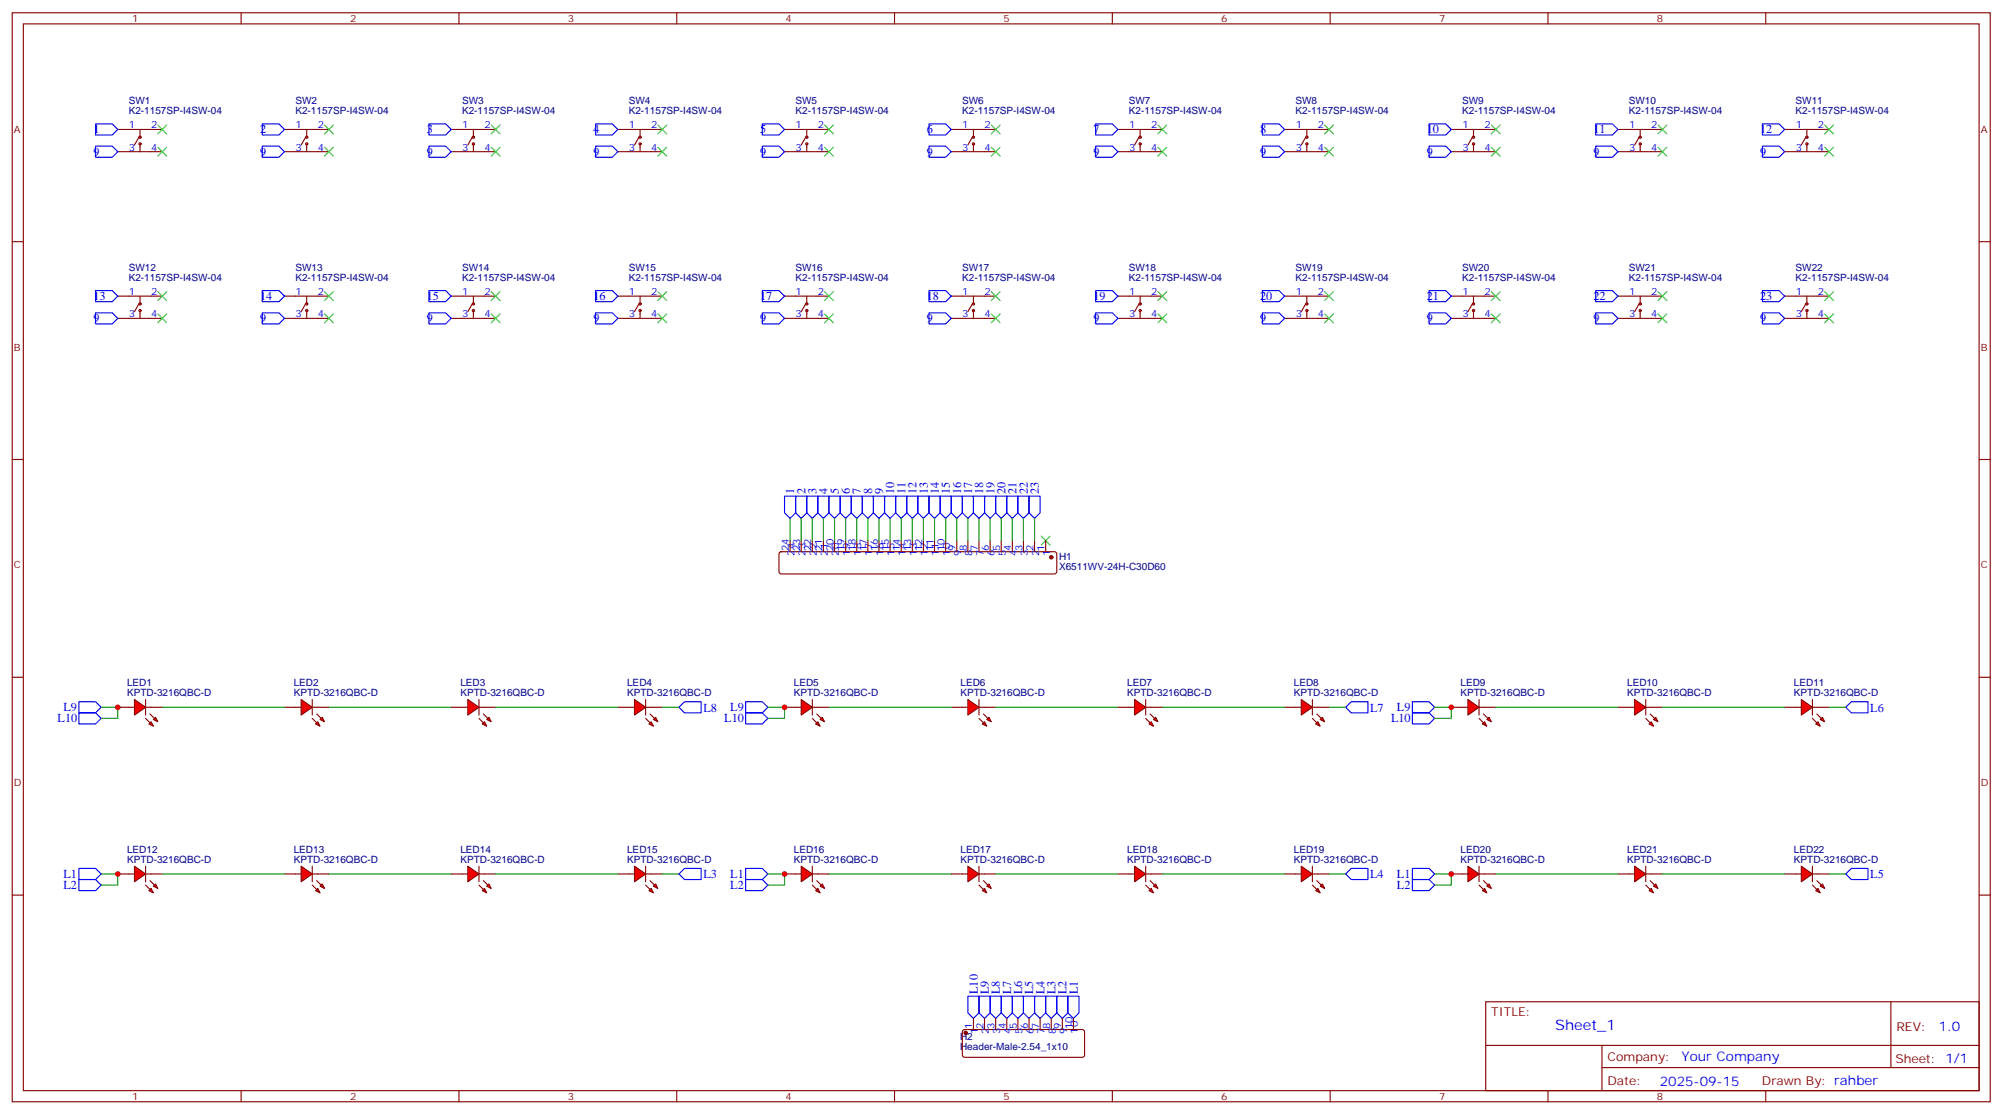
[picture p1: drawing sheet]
<svg xmlns="http://www.w3.org/2000/svg" width="636mm" height="354mm" viewBox="0 0 636 354" stroke-linecap="round" stroke-linejoin="round" font-family="sans-serif">
<g fill="none" stroke="#870000" stroke-width=".35">
<path d="M3.9 4.1h627.9v345.7h-627.9zM7.4 7.6h620.9v338.7h-620.9zM76.6 4.1v3.5M145.7 4.1v3.5M214.8 4.1v3.5M284 4.1v3.5M353.1 4.1v3.5M422.3 4.1v3.5M491.4 4.1v3.5M560.6 4.1v3.5M3.9 76.7h3.5M628.3 76.7h3.5"/>
<path d="M3.9 145.9h3.5M628.3 145.9h3.5M3.9 215h3.5M628.3 215h3.5M37.4 224.5h3.5M48 224.5h3.5M3.9 284.2h3.5M628.3 284.2h3.5M471.7 318h156.6v28.3h-156.6zM600.3 318.1v20.8M471.7 331.9h156.5M508.6 338.9h119.6"/>
<path d="M508.6 331.9v14.1M76.6 346.3v3.5M145.7 346.3v3.5M214.8 346.3v3.5M284 346.3v3.5M353.1 346.3v3.5M422.3 346.3v3.5M491.4 346.3v3.5M560.6 346.3v3.5"/>
</g>
<path d="M42.7 222.1l3.5 2.4-3.5 2.5z" fill="#f00" stroke="#870000" stroke-width=".35"/>
<path d="M40.9 224.5h1.8M46.2 222.1v4.9M46.2 224.5h1.8" fill="none" stroke="#870000" stroke-width=".35"/>
<g fill="#870000" stroke="#870000" stroke-width=".35">
<path d="M46.2 228.1l1.4 1.4z"/>
<path d="M47.6 226.7l1.4 1.4z"/>
</g>
<g fill="#f00" stroke="#870000" stroke-width=".35">
<path d="M47.3 229.8l.7-.7 .7 1.4z"/>
<path d="M49.4 227.7l.7 1.4-1.4-.7z"/>
</g>
<g fill="none" stroke="#870000" stroke-width=".35">
<path d="M37.4 48.2h14.1M37.4 41.1h14.1M44.1 43.6l-1.4 2.4M44.4 41.1v2.5M44.4 45.7v2.5M90.3 48.2h14.1M90.3 41.1h14.1M97 43.6l-1.4 2.4M97.4 41.1v2.5M97.4 45.7v2.5M143.2 48.2h14.1M143.2 41.1h14.1"/>
<path d="M149.9 43.6l-1.4 2.4M150.3 41.1v2.5M150.3 45.7v2.5M196.1 48.2h14.2M196.1 41.1h14.2M202.8 43.6l-1.4 2.4M203.2 41.1v2.5M203.2 45.7v2.5M249.1 48.2h14.1M249.1 41.1h14.1M255.8 43.6l-1.4 2.4M256.1 41.1v2.5"/>
<path d="M256.1 45.7v2.5M302 48.2h14.1M302 41.1h14.1M308.7 43.6l-1.4 2.4M309 41.1v2.5M309 45.7v2.5M354.9 48.2h14.1M354.9 41.1h14.1M361.6 43.6l-1.4 2.4M361.9 41.1v2.5M361.9 45.7v2.5M407.8 48.2h14.1"/>
<path d="M407.8 41.1h14.1M414.5 43.6l-1.4 2.4M414.9 41.1v2.5M414.9 45.7v2.5M460.7 48.2h14.1M460.7 41.1h14.1M467.4 43.6l-1.4 2.4M467.8 41.1v2.5M467.8 45.7v2.5M513.6 48.2h14.2M513.6 41.1h14.2M520.3 43.6l-1.4 2.4"/>
<path d="M520.7 41.1v2.5M520.7 45.7v2.5M566.6 48.2h14.1M566.6 41.1h14.1M573.3 43.6l-1.4 2.4M573.6 41.1v2.5M573.6 45.7v2.5M37.4 94h14.1M44.1 96.5l-1.4 2.5M44.4 94v2.5M44.4 98.6v2.5M90.3 94h14.1"/>
<path d="M97 96.5l-1.4 2.5M97.4 94v2.5M97.4 98.6v2.5M143.2 94h14.1M149.9 96.5l-1.4 2.5M150.3 94v2.5M150.3 98.6v2.5M196.1 94h14.2M202.8 96.5l-1.4 2.5M203.2 94v2.5M203.2 98.6v2.5M249.1 94h14.1"/>
<path d="M255.8 96.5l-1.4 2.5M256.1 94v2.5M256.1 98.6v2.5M302 94h14.1M308.7 96.5l-1.4 2.5M309 94v2.5M309 98.6v2.5M354.9 94h14.1M361.6 96.5l-1.4 2.5M361.9 94v2.5M361.9 98.6v2.5M407.8 94h14.1"/>
<path d="M414.5 96.5l-1.4 2.5M414.9 94v2.5M414.9 98.6v2.5M460.7 94h14.1M467.4 96.5l-1.4 2.5M467.8 94v2.5M467.8 98.6v2.5M513.6 94h14.2M520.3 96.5l-1.4 2.5M520.7 94v2.5M520.7 98.6v2.5M566.6 94h14.1"/>
<path d="M573.3 96.5l-1.4 2.5M573.6 94v2.5M573.6 98.6v2.5M37.4 101.1h14.1M90.3 101.1h14.1M143.2 101.1h14.1M196.1 101.1h14.2M249.1 101.1h14.1M302 101.1h14.1M354.9 101.1h14.1M407.8 101.1h14.1M460.7 101.1h14.1"/>
<path d="M513.6 101.1h14.2M566.6 101.1h14.1M90.3 224.5h3.5M100.9 224.5h3.5"/>
<circle cx="44.5" cy="45.7" r=".35"/>
<circle cx="44.5" cy="43.6" r=".35"/>
<circle cx="97.4" cy="43.6" r=".35"/>
<circle cx="97.4" cy="45.7" r=".35"/>
<circle cx="150.3" cy="43.6" r=".35"/>
<circle cx="150.3" cy="45.7" r=".35"/>
<circle cx="203.2" cy="43.6" r=".35"/>
<circle cx="203.2" cy="45.7" r=".35"/>
<circle cx="256.1" cy="45.7" r=".35"/>
<circle cx="256.1" cy="43.6" r=".35"/>
<circle cx="309" cy="43.6" r=".35"/>
<circle cx="309" cy="45.7" r=".35"/>
<circle cx="362" cy="43.6" r=".35"/>
<circle cx="362" cy="45.7" r=".35"/>
<circle cx="414.9" cy="45.7" r=".35"/>
<circle cx="414.9" cy="43.6" r=".35"/>
<circle cx="467.8" cy="43.6" r=".35"/>
<circle cx="467.8" cy="45.7" r=".35"/>
<circle cx="520.7" cy="45.7" r=".35"/>
<circle cx="520.7" cy="43.6" r=".35"/>
<circle cx="573.6" cy="43.6" r=".35"/>
<circle cx="573.6" cy="45.7" r=".35"/>
<circle cx="44.5" cy="96.5" r=".35"/>
<circle cx="44.5" cy="98.6" r=".35"/>
<circle cx="97.4" cy="98.6" r=".35"/>
<circle cx="97.4" cy="96.5" r=".35"/>
<circle cx="150.3" cy="96.5" r=".35"/>
<circle cx="150.3" cy="98.6" r=".35"/>
<circle cx="203.2" cy="98.6" r=".35"/>
<circle cx="203.2" cy="96.5" r=".35"/>
<circle cx="256.1" cy="98.6" r=".35"/>
<circle cx="256.1" cy="96.5" r=".35"/>
<circle cx="309" cy="98.6" r=".35"/>
<circle cx="309" cy="96.5" r=".35"/>
<circle cx="362" cy="96.5" r=".35"/>
<circle cx="362" cy="98.6" r=".35"/>
<circle cx="414.9" cy="96.5" r=".35"/>
<circle cx="414.9" cy="98.6" r=".35"/>
<circle cx="467.8" cy="96.5" r=".35"/>
<circle cx="467.8" cy="98.6" r=".35"/>
<circle cx="520.7" cy="98.6" r=".35"/>
<circle cx="520.7" cy="96.5" r=".35"/>
<circle cx="573.6" cy="96.5" r=".35"/>
<circle cx="573.6" cy="98.6" r=".35"/>
</g>
<g fill="none" stroke="#3c3" stroke-width=".35">
<path d="M50.1 39.7l2.8 2.8M52.9 39.7l-2.8 2.8M103 39.7l2.8 2.8M105.8 39.7l-2.8 2.8M155.9 39.7l2.8 2.8M158.7 39.7l-2.8 2.8M208.8 39.7l2.9 2.8M211.7 39.7l-2.9 2.8M261.8 39.7l2.8 2.8M264.6 39.7l-2.8 2.8M314.7 39.7l2.8 2.8M317.5 39.7l-2.8 2.8"/>
<path d="M367.6 39.7l2.8 2.8M370.4 39.7l-2.8 2.8M420.5 39.7l2.8 2.8M423.3 39.7l-2.8 2.8M473.4 39.7l2.8 2.8M476.2 39.7l-2.8 2.8M526.3 39.7l2.9 2.8M529.2 39.7l-2.9 2.8M579.3 39.7l2.8 2.8M582.1 39.7l-2.8 2.8M50.1 46.7l2.8 2.9M52.9 46.7l-2.8 2.9"/>
<path d="M103 46.7l2.8 2.9M105.8 46.7l-2.8 2.9M155.9 46.7l2.8 2.9M158.7 46.7l-2.8 2.9M208.8 46.7l2.9 2.9M211.7 46.7l-2.9 2.9M261.8 46.7l2.8 2.9M264.6 46.7l-2.8 2.9M314.7 46.7l2.8 2.9M317.5 46.7l-2.8 2.9M367.6 46.7l2.8 2.9M370.4 46.7l-2.8 2.9"/>
<path d="M420.5 46.7l2.8 2.9M423.3 46.7l-2.8 2.9M473.4 46.7l2.8 2.9M476.2 46.7l-2.8 2.9M526.3 46.7l2.9 2.9M529.2 46.7l-2.9 2.9M579.3 46.7l2.8 2.9M582.1 46.7l-2.8 2.9M50.1 92.6l2.8 2.8M50.1 99.7l2.8 2.8M52.9 92.6l-2.8 2.8M52.9 99.7l-2.8 2.8"/>
<path d="M103 92.6l2.8 2.8M103 99.7l2.8 2.8M105.8 92.6l-2.8 2.8M105.8 99.7l-2.8 2.8M155.9 92.6l2.8 2.8M155.9 99.7l2.8 2.8M158.7 92.6l-2.8 2.8M158.7 99.7l-2.8 2.8M208.8 92.6l2.9 2.8M208.8 99.7l2.9 2.8M211.7 92.6l-2.9 2.8M211.7 99.7l-2.9 2.8"/>
<path d="M261.8 92.6l2.8 2.8M261.8 99.7l2.8 2.8M264.6 92.6l-2.8 2.8M264.6 99.7l-2.8 2.8M314.7 92.6l2.8 2.8M314.7 99.7l2.8 2.8M317.5 92.6l-2.8 2.8M317.5 99.7l-2.8 2.8M367.6 92.6l2.8 2.8M367.6 99.7l2.8 2.8M370.4 92.6l-2.8 2.8M370.4 99.7l-2.8 2.8"/>
<path d="M420.5 92.6l2.8 2.8M420.5 99.7l2.8 2.8M423.3 92.6l-2.8 2.8M423.3 99.7l-2.8 2.8M473.4 92.6l2.8 2.8M473.4 99.7l2.8 2.8M476.2 92.6l-2.8 2.8M476.2 99.7l-2.8 2.8M526.3 92.6l2.9 2.8M526.3 99.7l2.9 2.8M529.2 92.6l-2.9 2.8M529.2 99.7l-2.9 2.8"/>
<path d="M579.3 92.6l2.8 2.8M579.3 99.7l2.8 2.8M582.1 92.6l-2.8 2.8M582.1 99.7l-2.8 2.8"/>
</g>
<path d="M30.3 39.3h5.3l1.8 1.8-1.8 1.8h-5.3zM83.3 39.3h5.2l1.8 1.8-1.8 1.8h-5.2zM136.2 39.3h5.3l1.7 1.8-1.7 1.8h-5.3zM189.1 39.3h5.3l1.7 1.8-1.7 1.8h-5.3zM242 39.3h5.3l1.8 1.8-1.8 1.8h-5.3zM294.9 39.3h5.3l1.8 1.8-1.8 1.8h-5.3zM347.8 39.3h5.3l1.8 1.8-1.8 1.8h-5.3zM400.8 39.3h5.2l1.8 1.8-1.8 1.8h-5.2z" fill="none" stroke="#00f" stroke-width=".35"/>
<path d="M95.6 222.1l3.5 2.4-3.5 2.5z" fill="#f00" stroke="#870000" stroke-width=".35"/>
<path d="M93.8 224.5h1.8M99.1 222.1v4.9M99.1 224.5h1.8" fill="none" stroke="#870000" stroke-width=".35"/>
<g fill="#870000" stroke="#870000" stroke-width=".35">
<path d="M99.1 228.1l1.4 1.4z"/>
<path d="M100.5 226.7l1.5 1.4z"/>
</g>
<g fill="#f00" stroke="#870000" stroke-width=".35">
<path d="M100.2 229.8l.7-.7 .7 1.4z"/>
<path d="M102.3 227.7l.7 1.4-1.4-.7z"/>
</g>
<path d="M143.2 224.5h3.6M153.8 224.5h3.5" fill="none" stroke="#870000" stroke-width=".35"/>
<path d="M148.5 222.1l3.5 2.4-3.5 2.5z" fill="#f00" stroke="#870000" stroke-width=".35"/>
<path d="M146.8 224.5h1.7M152 222.1v4.9M152 224.5h1.8" fill="none" stroke="#870000" stroke-width=".35"/>
<g fill="#870000" stroke="#870000" stroke-width=".35">
<path d="M152 228.1l1.5 1.4z"/>
<path d="M153.5 226.7l1.4 1.4z"/>
</g>
<g fill="#f00" stroke="#870000" stroke-width=".35">
<path d="M153.1 229.8l.7-.7 .7 1.4z"/>
<path d="M154.5 228.4l.7-.7 .7 1.4z"/>
</g>
<path d="M196.1 224.5h3.6M206.7 224.5h3.6" fill="none" stroke="#870000" stroke-width=".35"/>
<path d="M201.4 222.1l3.6 2.4-3.6 2.5z" fill="#f00" stroke="#870000" stroke-width=".35"/>
<path d="M199.7 224.5h1.7M205 222.1v4.9M205 224.5h1.7" fill="none" stroke="#870000" stroke-width=".35"/>
<g fill="#870000" stroke="#870000" stroke-width=".35">
<path d="M205 228.1l1.4 1.4z"/>
<path d="M206.4 226.7l1.4 1.4z"/>
</g>
<g fill="#f00" stroke="#870000" stroke-width=".35">
<path d="M206 229.8l.7-.7 .7 1.4z"/>
<path d="M207.4 228.4l.7-.7 .7 1.4z"/>
</g>
<path d="M249.1 224.5h3.5M259.6 224.5h3.6" fill="none" stroke="#870000" stroke-width=".35"/>
<path d="M254.4 222.1l3.5 2.4-3.5 2.5z" fill="#f00" stroke="#870000" stroke-width=".35"/>
<path d="M252.6 224.5h1.8M257.9 222.1v4.9M257.9 224.5h1.7" fill="none" stroke="#870000" stroke-width=".35"/>
<g fill="#870000" stroke="#870000" stroke-width=".35">
<path d="M257.9 228.1l1.4 1.4z"/>
<path d="M259.3 226.7l1.4 1.4z"/>
</g>
<g fill="#f00" stroke="#870000" stroke-width=".35">
<path d="M258.9 229.8l.7-.7 .7 1.4z"/>
<path d="M260.3 228.4l.8-.7 .7 1.4z"/>
</g>
<path d="M302 224.5h3.5M312.6 224.5h3.5" fill="none" stroke="#870000" stroke-width=".35"/>
<path d="M307.3 222.1l3.5 2.4-3.5 2.5z" fill="#f00" stroke="#870000" stroke-width=".35"/>
<path d="M305.5 224.5h1.8M310.8 222.1v4.9M310.8 224.5h1.8" fill="none" stroke="#870000" stroke-width=".35"/>
<g fill="#870000" stroke="#870000" stroke-width=".35">
<path d="M310.8 228.1l1.4 1.4z"/>
<path d="M312.2 226.7l1.4 1.4z"/>
</g>
<g fill="#f00" stroke="#870000" stroke-width=".35">
<path d="M311.9 229.8l.7-.7 .7 1.4z"/>
<path d="M313.3 228.4l.7-.7 .7 1.4z"/>
</g>
<path d="M354.9 224.5h3.5M365.5 224.5h3.5" fill="none" stroke="#870000" stroke-width=".35"/>
<path d="M360.2 222.1l3.5 2.4-3.5 2.5z" fill="#f00" stroke="#870000" stroke-width=".35"/>
<path d="M358.4 224.5h1.8M363.7 222.1v4.9M363.7 224.5h1.8" fill="none" stroke="#870000" stroke-width=".35"/>
<g fill="#870000" stroke="#870000" stroke-width=".35">
<path d="M363.7 228.1l1.4 1.4z"/>
<path d="M365.1 226.7l1.4 1.4z"/>
</g>
<g fill="#f00" stroke="#870000" stroke-width=".35">
<path d="M364.8 229.8l.7-.7 .7 1.4z"/>
<path d="M366.2 228.4l.7-.7 .7 1.4z"/>
</g>
<path d="M407.8 224.5h3.5M418.4 224.5h3.5" fill="none" stroke="#870000" stroke-width=".35"/>
<path d="M413.1 222.1l3.5 2.4-3.5 2.5z" fill="#f00" stroke="#870000" stroke-width=".35"/>
<path d="M411.3 224.5h1.8M416.6 222.1v4.9M416.6 224.5h1.8" fill="none" stroke="#870000" stroke-width=".35"/>
<g fill="#870000" stroke="#870000" stroke-width=".35">
<path d="M416.6 228.1l1.4 1.4z"/>
<path d="M418 226.7l1.5 1.4z"/>
</g>
<g fill="#f00" stroke="#870000" stroke-width=".35">
<path d="M417.7 229.8l.7-.7 .7 1.4z"/>
<path d="M419.1 228.4l.7-.7 .7 1.4z"/>
</g>
<path d="M460.7 224.5h3.6M471.3 224.5h3.5" fill="none" stroke="#870000" stroke-width=".35"/>
<path d="M466 222.1l3.5 2.4-3.5 2.5z" fill="#f00" stroke="#870000" stroke-width=".35"/>
<path d="M464.3 224.5h1.7M469.5 222.1v4.9M469.5 224.5h1.8" fill="none" stroke="#870000" stroke-width=".35"/>
<g fill="#870000" stroke="#870000" stroke-width=".35">
<path d="M469.5 228.1l1.5 1.4z"/>
<path d="M471 226.7l1.4 1.4z"/>
</g>
<g fill="#f00" stroke="#870000" stroke-width=".35">
<path d="M470.6 229.8l.7-.7 .7 1.4z"/>
<path d="M472 228.4l.7-.7 .7 1.4z"/>
</g>
<path d="M513.6 224.5h3.6M524.2 224.5h3.6" fill="none" stroke="#870000" stroke-width=".35"/>
<path d="M518.9 222.1l3.6 2.4-3.6 2.5z" fill="#f00" stroke="#870000" stroke-width=".35"/>
<path d="M517.2 224.5h1.7M522.5 222.1v4.9M522.5 224.5h1.7" fill="none" stroke="#870000" stroke-width=".35"/>
<g fill="#870000" stroke="#870000" stroke-width=".35">
<path d="M522.5 228.1l1.4 1.4z"/>
<path d="M523.9 226.7l1.4 1.4z"/>
</g>
<g fill="#f00" stroke="#870000" stroke-width=".35">
<path d="M523.5 229.8l.7-.7 .7 1.4z"/>
<path d="M525.6 227.7l.7 1.4-1.4-.7z"/>
</g>
<path d="M566.6 224.5h3.5M577.1 224.5h3.6" fill="none" stroke="#870000" stroke-width=".35"/>
<path d="M571.9 222.1l3.5 2.4-3.5 2.5z" fill="#f00" stroke="#870000" stroke-width=".35"/>
<path d="M570.1 224.5h1.8M575.4 222.1v4.9M575.4 224.5h1.7" fill="none" stroke="#870000" stroke-width=".35"/>
<g fill="#870000" stroke="#870000" stroke-width=".35">
<path d="M575.4 228.1l1.4 1.4z"/>
<path d="M576.8 226.7l1.4 1.4z"/>
</g>
<g fill="#f00" stroke="#870000" stroke-width=".35">
<path d="M576.4 229.8l.7-.7 .7 1.4z"/>
<path d="M577.8 228.4l.8-.7 .7 1.4z"/>
</g>
<path d="M37.4 277.5h3.5M48 277.5h3.5" fill="none" stroke="#870000" stroke-width=".35"/>
<path d="M42.7 275l3.5 2.5-3.5 2.4z" fill="#f00" stroke="#870000" stroke-width=".35"/>
<path d="M40.9 277.5h1.8M46.2 275v4.9M46.2 277.5h1.8" fill="none" stroke="#870000" stroke-width=".35"/>
<g fill="#870000" stroke="#870000" stroke-width=".35">
<path d="M46.2 281l1.4 1.4z"/>
<path d="M47.6 279.6l1.4 1.4z"/>
</g>
<g fill="#f00" stroke="#870000" stroke-width=".35">
<path d="M48 282l.7 1.5-1.4-.7z"/>
<path d="M48.7 281.3l.7-.7 .7 1.4z"/>
</g>
<path d="M90.3 277.5h3.5M100.9 277.5h3.5" fill="none" stroke="#870000" stroke-width=".35"/>
<path d="M95.6 275l3.5 2.5-3.5 2.4z" fill="#f00" stroke="#870000" stroke-width=".35"/>
<path d="M93.8 277.5h1.8M99.1 275v4.9M99.1 277.5h1.8" fill="none" stroke="#870000" stroke-width=".35"/>
<g fill="#870000" stroke="#870000" stroke-width=".35">
<path d="M99.1 281l1.4 1.4z"/>
<path d="M100.5 279.6l1.5 1.4z"/>
</g>
<g fill="#f00" stroke="#870000" stroke-width=".35">
<path d="M100.2 282.8l.7-.8 .7 1.5z"/>
<path d="M101.6 281.3l.7-.7 .7 1.4z"/>
</g>
<path d="M143.2 277.5h3.6M153.8 277.5h3.5" fill="none" stroke="#870000" stroke-width=".35"/>
<path d="M148.5 275l3.5 2.5-3.5 2.4z" fill="#f00" stroke="#870000" stroke-width=".35"/>
<path d="M146.8 277.5h1.7M152 275v4.9M152 277.5h1.8" fill="none" stroke="#870000" stroke-width=".35"/>
<g fill="#870000" stroke="#870000" stroke-width=".35">
<path d="M152 281l1.5 1.4z"/>
<path d="M153.5 279.6l1.4 1.4z"/>
</g>
<g fill="#f00" stroke="#870000" stroke-width=".35">
<path d="M153.8 282l.7 1.5-1.4-.7z"/>
<path d="M154.5 281.3l.7-.7 .7 1.4z"/>
</g>
<path d="M196.1 277.5h3.6M206.7 277.5h3.6" fill="none" stroke="#870000" stroke-width=".35"/>
<path d="M201.4 275l3.6 2.5-3.6 2.4z" fill="#f00" stroke="#870000" stroke-width=".35"/>
<path d="M199.7 277.5h1.7M205 275v4.9M205 277.5h1.7" fill="none" stroke="#870000" stroke-width=".35"/>
<g fill="#870000" stroke="#870000" stroke-width=".35">
<path d="M205 281l1.4 1.4z"/>
<path d="M206.4 279.6l1.4 1.4z"/>
</g>
<g fill="#f00" stroke="#870000" stroke-width=".35">
<path d="M206.7 282l.7 1.5-1.4-.7z"/>
<path d="M207.4 281.3l.7-.7 .7 1.4z"/>
</g>
<path d="M249.1 277.5h3.5M259.6 277.5h3.6" fill="none" stroke="#870000" stroke-width=".35"/>
<path d="M254.4 275l3.5 2.5-3.5 2.4z" fill="#f00" stroke="#870000" stroke-width=".35"/>
<path d="M252.6 277.5h1.8M257.9 275v4.9M257.9 277.5h1.7" fill="none" stroke="#870000" stroke-width=".35"/>
<g fill="#870000" stroke="#870000" stroke-width=".35">
<path d="M257.9 281l1.4 1.4z"/>
<path d="M259.3 279.6l1.4 1.4z"/>
</g>
<g fill="#f00" stroke="#870000" stroke-width=".35">
<path d="M258.9 282.8l.7-.8 .7 1.5z"/>
<path d="M260.3 281.3l.8-.7 .7 1.4z"/>
</g>
<path d="M302 277.5h3.5M312.6 277.5h3.5" fill="none" stroke="#870000" stroke-width=".35"/>
<path d="M307.3 275l3.5 2.5-3.5 2.4z" fill="#f00" stroke="#870000" stroke-width=".35"/>
<path d="M305.5 277.5h1.8M310.8 275v4.9M310.8 277.5h1.8" fill="none" stroke="#870000" stroke-width=".35"/>
<g fill="#870000" stroke="#870000" stroke-width=".35">
<path d="M310.8 281l1.4 1.4z"/>
<path d="M312.2 279.6l1.4 1.4z"/>
</g>
<g fill="#f00" stroke="#870000" stroke-width=".35">
<path d="M312.6 282l.7 1.5-1.4-.7z"/>
<path d="M313.3 281.3l.7-.7 .7 1.4z"/>
</g>
<path d="M354.9 277.5h3.5M365.5 277.5h3.5" fill="none" stroke="#870000" stroke-width=".35"/>
<path d="M360.2 275l3.5 2.5-3.5 2.4z" fill="#f00" stroke="#870000" stroke-width=".35"/>
<path d="M358.4 277.5h1.8M363.7 275v4.9M363.7 277.5h1.8" fill="none" stroke="#870000" stroke-width=".35"/>
<g fill="#870000" stroke="#870000" stroke-width=".35">
<path d="M363.7 281l1.4 1.4z"/>
<path d="M365.1 279.6l1.4 1.4z"/>
</g>
<g fill="#f00" stroke="#870000" stroke-width=".35">
<path d="M364.8 282.8l.7-.8 .7 1.5z"/>
<path d="M366.2 281.3l.7-.7 .7 1.4z"/>
</g>
<path d="M407.8 277.5h3.5M418.4 277.5h3.5" fill="none" stroke="#870000" stroke-width=".35"/>
<path d="M413.1 275l3.5 2.5-3.5 2.4z" fill="#f00" stroke="#870000" stroke-width=".35"/>
<path d="M411.3 277.5h1.8M416.6 275v4.9M416.6 277.5h1.8" fill="none" stroke="#870000" stroke-width=".35"/>
<g fill="#870000" stroke="#870000" stroke-width=".35">
<path d="M416.6 281l1.4 1.4z"/>
<path d="M418 279.6l1.5 1.4z"/>
</g>
<g fill="#f00" stroke="#870000" stroke-width=".35">
<path d="M417.7 282.8l.7-.8 .7 1.5z"/>
<path d="M419.1 281.3l.7-.7 .7 1.4z"/>
</g>
<path d="M460.7 277.5h3.6M471.3 277.5h3.5" fill="none" stroke="#870000" stroke-width=".35"/>
<path d="M466 275l3.5 2.5-3.5 2.4z" fill="#f00" stroke="#870000" stroke-width=".35"/>
<path d="M464.3 277.5h1.7M469.5 275v4.9M469.5 277.5h1.8" fill="none" stroke="#870000" stroke-width=".35"/>
<g fill="#870000" stroke="#870000" stroke-width=".35">
<path d="M469.5 281l1.5 1.4z"/>
<path d="M471 279.6l1.4 1.4z"/>
</g>
<g fill="#f00" stroke="#870000" stroke-width=".35">
<path d="M470.6 282.8l.7-.8 .7 1.5z"/>
<path d="M472 281.3l.7-.7 .7 1.4z"/>
</g>
<path d="M513.6 277.5h3.6M524.2 277.5h3.6" fill="none" stroke="#870000" stroke-width=".35"/>
<path d="M518.9 275l3.6 2.5-3.6 2.4z" fill="#f00" stroke="#870000" stroke-width=".35"/>
<path d="M517.2 277.5h1.7M522.5 275v4.9M522.5 277.5h1.7" fill="none" stroke="#870000" stroke-width=".35"/>
<g fill="#870000" stroke="#870000" stroke-width=".35">
<path d="M522.5 281l1.4 1.4z"/>
<path d="M523.9 279.6l1.4 1.4z"/>
</g>
<g fill="#f00" stroke="#870000" stroke-width=".35">
<path d="M523.5 282.8l.7-.8 .7 1.5z"/>
<path d="M524.9 281.3l.7-.7 .7 1.4z"/>
</g>
<path d="M566.6 277.5h3.5M577.1 277.5h3.6" fill="none" stroke="#870000" stroke-width=".35"/>
<path d="M571.9 275l3.5 2.5-3.5 2.4z" fill="#f00" stroke="#870000" stroke-width=".35"/>
<path d="M570.1 277.5h1.8M575.4 275v4.9M575.4 277.5h1.7" fill="none" stroke="#870000" stroke-width=".35"/>
<g fill="#870000" stroke="#870000" stroke-width=".35">
<path d="M575.4 281l1.4 1.4z"/>
<path d="M576.8 279.6l1.4 1.4z"/>
</g>
<g fill="#f00" stroke="#870000" stroke-width=".35">
<path d="M576.4 282.8l.7-.8 .7 1.5z"/>
<path d="M577.8 281.3l.8-.7 .7 1.4z"/>
</g>
<g fill="none" stroke="#00f" stroke-width=".35">
<path d="M453.7 39.3h5.3l1.7 1.8-1.7 1.8h-5.3zM506.6 39.3h5.3l1.7 1.8-1.7 1.8h-5.3zM559.5 39.3h5.3l1.8 1.8-1.8 1.8h-5.3zM30.3 46.4h5.3l1.8 1.8-1.8 1.7h-5.3zM83.3 46.4h5.2l1.8 1.8-1.8 1.7h-5.2zM136.2 46.4h5.3l1.7 1.8-1.7 1.7h-5.3zM189.1 46.4h5.3l1.7 1.8-1.7 1.7h-5.3zM242 46.4h5.3l1.8 1.8-1.8 1.7h-5.3zM294.9 46.4h5.3l1.8 1.8-1.8 1.7h-5.3zM347.8 46.4h5.3l1.8 1.8-1.8 1.7h-5.3zM400.8 46.4h5.2l1.8 1.8-1.8 1.7h-5.2zM453.7 46.4h5.3l1.7 1.8-1.7 1.7h-5.3z"/>
<path d="M506.6 46.4h5.3l1.7 1.8-1.7 1.7h-5.3zM559.5 46.4h5.3l1.8 1.8-1.8 1.7h-5.3zM30.3 99.3h5.3l1.8 1.8-1.8 1.7h-5.3zM30.3 92.3h5.3l1.8 1.7-1.8 1.8h-5.3zM83.3 99.3h5.2l1.8 1.8-1.8 1.7h-5.2zM83.3 92.3h5.2l1.8 1.7-1.8 1.8h-5.2zM136.2 99.3h5.3l1.7 1.8-1.7 1.7h-5.3zM136.2 92.3h5.3l1.7 1.7-1.7 1.8h-5.3zM189.1 99.3h5.3l1.7 1.8-1.7 1.7h-5.3zM189.1 92.3h5.3l1.7 1.7-1.7 1.8h-5.3zM242 99.3h5.3l1.8 1.8-1.8 1.7h-5.3zM242 92.3h5.3l1.8 1.7-1.8 1.8h-5.3z"/>
<path d="M294.9 99.3h5.3l1.8 1.8-1.8 1.7h-5.3zM294.9 92.3h5.3l1.8 1.7-1.8 1.8h-5.3zM347.8 99.3h5.3l1.8 1.8-1.8 1.7h-5.3zM347.8 92.3h5.3l1.8 1.7-1.8 1.8h-5.3zM400.8 99.3h5.2l1.8 1.8-1.8 1.7h-5.2zM400.8 92.3h5.2l1.8 1.7-1.8 1.8h-5.2zM453.7 99.3h5.3l1.7 1.8-1.7 1.7h-5.3zM453.7 92.3h5.3l1.7 1.7-1.7 1.8h-5.3zM506.6 99.3h5.3l1.7 1.8-1.7 1.7h-5.3zM506.6 92.3h5.3l1.7 1.7-1.7 1.8h-5.3zM559.5 99.3h5.3l1.8 1.8-1.8 1.7h-5.3zM559.5 92.3h5.3l1.8 1.7-1.8 1.8h-5.3z"/>
<path d="M249.1 157.5h3.5v5.3l-1.8 1.8-1.7-1.8zM252.6 157.5h3.5v5.3l-1.7 1.8-1.8-1.8zM256.1 157.5h3.5v5.3l-1.7 1.8-1.8-1.8zM259.6 157.5h3.6v5.3l-1.8 1.8-1.8-1.8zM263.2 157.5h3.5v5.3l-1.8 1.8-1.7-1.8zM266.7 157.5h3.5v5.3l-1.7 1.8-1.8-1.8zM270.2 157.5h3.6v5.3l-1.8 1.8-1.8-1.8zM273.8 157.5h3.5v5.3l-1.8 1.8-1.7-1.8zM277.3 157.5h3.5v5.3l-1.8 1.8-1.7-1.8zM280.8 157.5h3.5v5.3l-1.7 1.8-1.8-1.8zM284.3 157.5h3.6v5.3l-1.8 1.8-1.8-1.8zM287.9 157.5h3.5v5.3l-1.8 1.8-1.7-1.8z"/>
<path d="M291.4 157.5h3.5v5.3l-1.7 1.8-1.8-1.8zM294.9 157.5h3.5v5.3l-1.7 1.8-1.8-1.8zM298.4 157.5h3.6v5.3l-1.8 1.8-1.8-1.8zM302 157.5h3.5v5.3l-1.8 1.8-1.7-1.8zM305.5 157.5h3.5v5.3l-1.7 1.8-1.8-1.8zM309 157.5h3.6v5.3l-1.8 1.8-1.8-1.8zM312.6 157.5h3.5v5.3l-1.8 1.8-1.7-1.8zM316.1 157.5h3.5v5.3l-1.7 1.8-1.8-1.8zM319.6 157.5h3.5v5.3l-1.7 1.8-1.8-1.8zM323.1 157.5h3.6v5.3l-1.8 1.8-1.8-1.8zM326.7 157.5h3.5v5.3l-1.8 1.8-1.7-1.8zM25 222.8h5.3l1.8 1.7-1.8 1.8h-5.3z"/>
<path d="M25 226.3h5.3l1.8 1.8-1.8 1.7h-5.3zM215.5 224.5l1.8-1.7h5.3v3.5h-5.3zM236.7 222.8h5.3l1.8 1.7-1.8 1.8h-5.3zM236.7 226.3h5.3l1.8 1.8-1.8 1.7h-5.3zM427.2 224.5l1.8-1.7h5.3v3.5h-5.3zM448.4 222.8h5.3l1.7 1.7-1.7 1.8h-5.3zM448.4 226.3h5.3l1.7 1.8-1.7 1.7h-5.3zM586 224.5l1.7-1.7h5.3v3.5h-5.3zM25 279.2h5.3l1.8 1.8-1.8 1.8h-5.3zM25 275.7h5.3l1.8 1.8-1.8 1.7h-5.3zM215.5 277.5l1.8-1.8h5.3v3.5h-5.3zM236.7 279.2h5.3l1.8 1.8-1.8 1.8h-5.3z"/>
<path d="M236.7 275.7h5.3l1.8 1.8-1.8 1.7h-5.3zM427.2 277.5l1.8-1.8h5.3v3.5h-5.3zM448.4 279.2h5.3l1.7 1.8-1.7 1.8h-5.3zM448.4 275.7h5.3l1.7 1.8-1.7 1.7h-5.3zM586 277.5l1.7-1.8h5.3v3.5h-5.3zM307.3 316.3h3.5v5.3l-1.8 1.7-1.7-1.7zM310.8 316.3h3.5v5.3l-1.7 1.7-1.8-1.7zM314.3 316.3h3.6v5.3l-1.8 1.7-1.8-1.7zM317.9 316.3h3.5v5.3l-1.8 1.7-1.7-1.7zM321.4 316.3h3.5v5.3l-1.8 1.7-1.7-1.7zM324.9 316.3h3.5v5.3l-1.7 1.7-1.8-1.7zM328.4 316.3h3.6v5.3l-1.8 1.7-1.8-1.7z"/>
<path d="M332 316.3h3.5v5.3l-1.8 1.7-1.7-1.7zM335.5 316.3h3.5v5.3l-1.7 1.7-1.8-1.7zM339 316.3h3.5v5.3l-1.7 1.7-1.8-1.7z"/>
</g>
<g fill="none" stroke="#008700" stroke-width=".35">
<path d="M250.8 164.6v7M254.4 164.6v7M257.9 164.6v7M261.4 164.6v7M264.9 164.6v7M268.5 164.6v7M272 164.6v7M275.5 164.6v7M279 164.6v7M282.6 164.6v7M286.1 164.6v7M289.6 164.6v7"/>
<path d="M293.2 164.6v7M296.7 164.6v7M300.2 164.6v7M303.7 164.6v7M307.3 164.6v7M310.8 164.6v7M314.3 164.6v7M317.9 164.6v7M321.4 164.6v7M324.9 164.6v7M328.4 164.6v7M32.1 224.5h5.3v3.6h-5.3"/>
<path d="M51.5 224.5h38.8M104.4 224.5h38.8M157.3 224.5h38.8M210.3 224.5h5.2M243.8 224.5h5.3v3.6h-5.3M263.2 224.5h38.8M316.1 224.5h38.8M369 224.5h38.8M421.9 224.5h5.3M455.4 224.5h5.3v3.6h-5.3M474.8 224.5h38.8M527.8 224.5h38.8"/>
<path d="M580.7 224.5h5.3M32.1 277.5h5.3v3.5h-5.3M51.5 277.5h38.8M104.4 277.5h38.8M157.3 277.5h38.8M210.3 277.5h5.2M243.8 277.5h5.3v3.5h-5.3M263.2 277.5h38.8M316.1 277.5h38.8M369 277.5h38.8M421.9 277.5h5.3M455.4 277.5h5.3v3.5h-5.3"/>
<path d="M474.8 277.5h38.8M527.8 277.5h38.8M580.7 277.5h5.3"/>
</g>
<path d="M330.6 170.2l2.8 2.8M333.4 170.2l-2.8 2.8" fill="none" stroke="#3c3" stroke-width=".35"/>
<g fill="none" stroke="#870000" stroke-width=".35">
<path d="M247.5 175.4l.5-.2h86.8l.5 .2 .2 .5v5.6l-.2 .5-.5 .2h-86.8l-.5-.2-.2-.5v-5.6zM250.8 171.6v3.6M254.4 171.6v3.6M257.9 171.6v3.6M261.4 171.6v3.6M264.9 171.6v3.6M268.5 171.6v3.6M272 171.6v3.6M275.5 171.6v3.6M279 171.6v3.6M282.6 171.6v3.6M286.1 171.6v3.6"/>
<path d="M289.6 171.6v3.6M293.2 171.6v3.6M296.7 171.6v3.6M300.2 171.6v3.6M303.7 171.6v3.6M307.3 171.6v3.6M310.8 171.6v3.6M314.3 171.6v3.6M317.9 171.6v3.6M321.4 171.6v3.6M324.9 171.6v3.6M328.4 171.6v3.6"/>
<path d="M332 171.6v3.6M305.7 327.1l.5-.3 37.7 .1 .4 .7v7.4l-.2 .5-.5 .2h-37.4l-.5-.3-.2-.4v-7.4zM309 323.3v3.5M312.6 323.3v3.5M316.1 323.3v3.5M319.6 323.3v3.5M323.1 323.3v3.5M326.7 323.3v3.5M330.2 323.3v3.5M333.7 323.3v3.5M337.3 323.3v3.5M340.8 323.3v3.5"/>
</g>
<g fill="#870000" stroke="#870000" stroke-width=".35">
<circle cx="333.7" cy="176.9" r=".53"/>
<circle cx="306.6" cy="327.9" r=".53"/>
</g>
<g fill="#c00">
<circle cx="37.4" cy="224.5" r=".88"/>
<circle cx="249.1" cy="224.5" r=".88"/>
<circle cx="460.7" cy="224.5" r=".88"/>
<circle cx="460.7" cy="277.5" r=".88"/>
<circle cx="249.1" cy="277.5" r=".88"/>
<circle cx="37.4" cy="277.5" r=".88"/>
</g>
<text font-size="4.6" fill="#00f" x="493.8" y="327.1">Sheet_1</text>
<g font-size="4.2" fill="#00f">
<text x="615.5" y="327.3">1.0</text>
<text x="533.8" y="336.9">Your Company</text>
<text x="526.9" y="344.7">2025-09-15</text>
</g>
<g font-size="3.9" fill="#00f">
<text x="29.6" y="42.4">1</text>
<text x="82.5" y="42.4">2</text>
<text x="135.5" y="42.3">3</text>
<text x="188.4" y="42.3">4</text>
<text x="241.3" y="42.3">5</text>
<text x="294.2" y="42.3">6</text>
<text x="347.1" y="42.3">7</text>
<text x="400" y="42.3">8</text>
<text x="453" y="42.3">10</text>
<text x="505.9" y="42.3">11</text>
<text x="558.8" y="42.3">12</text>
<text x="29.6" y="49.4">9</text>
<text x="82.5" y="49.4">9</text>
<text x="135.5" y="49.4">9</text>
<text x="188.4" y="49.4">9</text>
<text x="241.3" y="49.4">9</text>
<text x="294.2" y="49.4">9</text>
<text x="347.1" y="49.4">9</text>
<text x="400" y="49.4">9</text>
<text x="453" y="49.4">9</text>
<text x="505.9" y="49.4">9</text>
<text x="558.8" y="49.4">9</text>
<text x="29.6" y="95.2">13</text>
<text x="82.5" y="95.2">14</text>
<text x="135.5" y="95.2">15</text>
<text x="188.4" y="95.2">16</text>
<text x="241.3" y="95.2">17</text>
<text x="294.2" y="95.2">18</text>
<text x="347.1" y="95.2">19</text>
<text x="400" y="95.2">20</text>
<text x="453" y="95.2">21</text>
<text x="505.9" y="95.2">22</text>
<text x="558.8" y="95.2">23</text>
<text x="29.6" y="102.3">9</text>
<text x="82.5" y="102.3">9</text>
<text x="135.5" y="102.3">9</text>
<text x="188.4" y="102.3">9</text>
<text x="241.3" y="102.3">9</text>
<text x="294.2" y="102.3">9</text>
<text x="347.1" y="102.3">9</text>
<text x="400" y="102.3">9</text>
<text x="453" y="102.3">9</text>
<text x="505.9" y="102.3">9</text>
<text x="558.8" y="102.3">9</text>
<text x="252.2" y="156.8" transform="rotate(-90 252.2 156.8)">1</text>
<text x="255.7" y="156.8" transform="rotate(-90 255.7 156.8)">2</text>
<text x="259.2" y="156.8" transform="rotate(-90 259.2 156.8)">3</text>
<text x="262.8" y="156.8" transform="rotate(-90 262.8 156.8)">4</text>
<text x="266.3" y="156.8" transform="rotate(-90 266.3 156.8)">5</text>
<text x="269.8" y="156.8" transform="rotate(-90 269.8 156.8)">6</text>
<text x="273.3" y="156.8" transform="rotate(-90 273.3 156.8)">7</text>
<text x="276.9" y="156.8" transform="rotate(-90 276.9 156.8)">8</text>
<text x="280.4" y="156.8" transform="rotate(-90 280.4 156.8)">9</text>
<text x="283.9" y="156.8" transform="rotate(-90 283.9 156.8)">10</text>
<text x="287.4" y="156.8" transform="rotate(-90 287.4 156.8)">11</text>
<text x="291" y="156.8" transform="rotate(-90 291 156.8)">12</text>
<text x="294.5" y="156.8" transform="rotate(-90 294.5 156.8)">13</text>
<text x="298" y="156.8" transform="rotate(-90 298 156.8)">14</text>
<text x="301.6" y="156.8" transform="rotate(-90 301.6 156.8)">15</text>
<text x="305.1" y="156.8" transform="rotate(-90 305.1 156.8)">16</text>
<text x="308.6" y="156.8" transform="rotate(-90 308.6 156.8)">17</text>
<text x="312.1" y="156.8" transform="rotate(-90 312.1 156.8)">18</text>
<text x="315.7" y="156.8" transform="rotate(-90 315.7 156.8)">19</text>
<text x="319.2" y="156.8" transform="rotate(-90 319.2 156.8)">20</text>
<text x="322.7" y="156.8" transform="rotate(-90 322.7 156.8)">21</text>
<text x="326.3" y="156.8" transform="rotate(-90 326.3 156.8)">22</text>
<text x="329.8" y="156.8" transform="rotate(-90 329.8 156.8)">23</text>
<text x="20.2" y="225.7">L9</text>
<text x="223.3" y="225.9">L8</text>
<text x="231.8" y="225.7">L9</text>
<text x="435" y="225.9">L7</text>
<text x="443.5" y="225.7">L9</text>
<text x="593.7" y="225.9">L6</text>
<text x="18.3" y="229.2">L10</text>
<text x="229.9" y="229.2">L10</text>
<text x="441.6" y="229.2">L10</text>
<text x="20.2" y="278.6">L1</text>
<text x="223.3" y="278.8">L3</text>
<text x="231.8" y="278.6">L1</text>
<text x="435" y="278.8">L4</text>
<text x="443.5" y="278.6">L1</text>
<text x="593.7" y="278.8">L5</text>
<text x="20.2" y="282.2">L2</text>
<text x="231.8" y="282.2">L2</text>
<text x="443.5" y="282.1">L2</text>
<text x="310.4" y="315.6" transform="rotate(-90 310.4 315.6)">L10</text>
<text x="313.9" y="315.6" transform="rotate(-90 313.9 315.6)">L9</text>
<text x="317.4" y="315.6" transform="rotate(-90 317.4 315.6)">L8</text>
<text x="321" y="315.6" transform="rotate(-90 321 315.6)">L7</text>
<text x="324.5" y="315.6" transform="rotate(-90 324.5 315.6)">L6</text>
<text x="328" y="315.6" transform="rotate(-90 328 315.6)">L5</text>
<text x="331.6" y="315.6" transform="rotate(-90 331.6 315.6)">L4</text>
<text x="335.1" y="315.6" transform="rotate(-90 335.1 315.6)">L3</text>
<text x="338.6" y="315.6" transform="rotate(-90 338.6 315.6)">L2</text>
<text x="342.1" y="315.6" transform="rotate(-90 342.1 315.6)">L1</text>
</g>
<g font-size="3.9" fill="#800">
<text x="473.4" y="322.6">TITLE:</text>
<text x="602.1" y="327.3">REV:</text>
<text x="510.3" y="336.8">Company:</text>
<text x="601.7" y="337.4">Sheet: 1/1</text>
<text x="510.3" y="344.5">Date:</text>
<text x="559.4" y="344.6">Drawn By: rahber</text>
</g>
<g font-size="3.2" fill="#800">
<text x="42" y="7.1">1</text>
<text x="111.1" y="7.1">2</text>
<text x="180.3" y="7.1">3</text>
<text x="249.4" y="7.1">4</text>
<text x="318.6" y="7.1">5</text>
<text x="387.7" y="7.1">6</text>
<text x="456.8" y="7.1">7</text>
<text x="526" y="7.1">8</text>
<text x="4.4" y="42.2">A</text>
<text x="628.8" y="42.2">A</text>
<text x="4.4" y="111.3">B</text>
<text x="628.8" y="111.3">B</text>
<text x="4.4" y="180.4">C</text>
<text x="628.8" y="180.4">C</text>
<text x="4.4" y="249.6">D</text>
<text x="628.8" y="249.6">D</text>
<text x="42" y="349.2">1</text>
<text x="111.1" y="349.2">2</text>
<text x="180.3" y="349.2">3</text>
<text x="249.4" y="349.2">4</text>
<text x="318.6" y="349.2">5</text>
<text x="387.7" y="349.2">6</text>
<text x="456.8" y="349.2">7</text>
<text x="526" y="349.2">8</text>
</g>
<g font-size="3.2" fill="#000080">
<text x="40.9" y="33.1">SW1</text>
<text x="93.8" y="33.1">SW2</text>
<text x="146.7" y="33.1">SW3</text>
<text x="199.6" y="33.1">SW4</text>
<text x="252.5" y="33.1">SW5</text>
<text x="305.4" y="33.1">SW6</text>
<text x="358.4" y="33.1">SW7</text>
<text x="411.3" y="33.1">SW8</text>
<text x="464.2" y="33.1">SW9</text>
<text x="517.1" y="33.1">SW10</text>
<text x="570" y="33.1">SW11</text>
<text x="40.9" y="36.3">K2-1157SP-I4SW-04</text>
<text x="93.8" y="36.3">K2-1157SP-I4SW-04</text>
<text x="146.7" y="36.3">K2-1157SP-I4SW-04</text>
<text x="199.6" y="36.3">K2-1157SP-I4SW-04</text>
<text x="252.5" y="36.3">K2-1157SP-I4SW-04</text>
<text x="305.4" y="36.3">K2-1157SP-I4SW-04</text>
<text x="358.4" y="36.3">K2-1157SP-I4SW-04</text>
<text x="411.3" y="36.3">K2-1157SP-I4SW-04</text>
<text x="464.2" y="36.3">K2-1157SP-I4SW-04</text>
<text x="517.1" y="36.3">K2-1157SP-I4SW-04</text>
<text x="570" y="36.3">K2-1157SP-I4SW-04</text>
<text x="40.9" y="89.2">K2-1157SP-I4SW-04</text>
<text x="40.9" y="86">SW12</text>
<text x="93.8" y="89.2">K2-1157SP-I4SW-04</text>
<text x="93.8" y="86">SW13</text>
<text x="146.7" y="89.2">K2-1157SP-I4SW-04</text>
<text x="146.7" y="86">SW14</text>
<text x="199.6" y="89.2">K2-1157SP-I4SW-04</text>
<text x="199.6" y="86">SW15</text>
<text x="252.5" y="89.2">K2-1157SP-I4SW-04</text>
<text x="252.5" y="86">SW16</text>
<text x="305.4" y="89.2">K2-1157SP-I4SW-04</text>
<text x="305.4" y="86">SW17</text>
<text x="358.4" y="89.2">K2-1157SP-I4SW-04</text>
<text x="358.4" y="86">SW18</text>
<text x="411.3" y="89.2">K2-1157SP-I4SW-04</text>
<text x="411.3" y="86">SW19</text>
<text x="464.2" y="89.2">K2-1157SP-I4SW-04</text>
<text x="464.2" y="86">SW20</text>
<text x="517.1" y="89.2">K2-1157SP-I4SW-04</text>
<text x="517.1" y="86">SW21</text>
<text x="570" y="89.2">K2-1157SP-I4SW-04</text>
<text x="570" y="86">SW22</text>
<text x="336.2" y="177.8">H1</text>
<text x="336.2" y="180.8">X6511WV-24H-C30D60</text>
<text x="40.3" y="221">KPTD-3216QBC-D</text>
<text x="40.3" y="217.8">LED1</text>
<text x="93.2" y="221">KPTD-3216QBC-D</text>
<text x="93.2" y="217.8">LED2</text>
<text x="146.2" y="221">KPTD-3216QBC-D</text>
<text x="146.2" y="217.8">LED3</text>
<text x="199.1" y="221">KPTD-3216QBC-D</text>
<text x="199.1" y="217.8">LED4</text>
<text x="252" y="221">KPTD-3216QBC-D</text>
<text x="252" y="217.8">LED5</text>
<text x="304.9" y="221">KPTD-3216QBC-D</text>
<text x="304.9" y="217.8">LED6</text>
<text x="357.8" y="221">KPTD-3216QBC-D</text>
<text x="357.8" y="217.8">LED7</text>
<text x="410.7" y="221">KPTD-3216QBC-D</text>
<text x="410.7" y="217.8">LED8</text>
<text x="463.7" y="221">KPTD-3216QBC-D</text>
<text x="463.7" y="217.8">LED9</text>
<text x="516.6" y="221">KPTD-3216QBC-D</text>
<text x="516.6" y="217.8">LED10</text>
<text x="569.5" y="221">KPTD-3216QBC-D</text>
<text x="569.5" y="217.8">LED11</text>
<text x="40.3" y="273.9">KPTD-3216QBC-D</text>
<text x="40.3" y="270.8">LED12</text>
<text x="93.2" y="273.9">KPTD-3216QBC-D</text>
<text x="93.2" y="270.8">LED13</text>
<text x="146.2" y="273.9">KPTD-3216QBC-D</text>
<text x="146.2" y="270.8">LED14</text>
<text x="199.1" y="273.9">KPTD-3216QBC-D</text>
<text x="199.1" y="270.8">LED15</text>
<text x="252" y="273.9">KPTD-3216QBC-D</text>
<text x="252" y="270.8">LED16</text>
<text x="304.9" y="273.9">KPTD-3216QBC-D</text>
<text x="304.9" y="270.8">LED17</text>
<text x="357.8" y="273.9">KPTD-3216QBC-D</text>
<text x="357.8" y="270.8">LED18</text>
<text x="410.7" y="273.9">KPTD-3216QBC-D</text>
<text x="410.7" y="270.8">LED19</text>
<text x="463.7" y="273.9">KPTD-3216QBC-D</text>
<text x="463.7" y="270.8">LED20</text>
<text x="516.6" y="273.9">KPTD-3216QBC-D</text>
<text x="516.6" y="270.8">LED21</text>
<text x="569.5" y="273.9">KPTD-3216QBC-D</text>
<text x="569.5" y="270.8">LED22</text>
<text x="304.8" y="333.4">Header-Male-2.54_1x10</text>
<text x="304.8" y="330.3">H2</text>
</g>
<g font-size="3.2" fill="#00f">
<text x="40.9" y="40.7">1</text>
<text x="48" y="40.7">2</text>
<text x="93.8" y="40.7">1</text>
<text x="100.9" y="40.7">2</text>
<text x="146.8" y="40.7">1</text>
<text x="153.8" y="40.7">2</text>
<text x="199.7" y="40.7">1</text>
<text x="206.7" y="40.7">2</text>
<text x="252.6" y="40.7">1</text>
<text x="259.6" y="40.7">2</text>
<text x="305.5" y="40.7">1</text>
<text x="312.6" y="40.7">2</text>
<text x="358.4" y="40.7">1</text>
<text x="365.5" y="40.7">2</text>
<text x="411.3" y="40.7">1</text>
<text x="418.4" y="40.7">2</text>
<text x="464.3" y="40.7">1</text>
<text x="471.3" y="40.7">2</text>
<text x="517.2" y="40.7">1</text>
<text x="524.2" y="40.7">2</text>
<text x="570.1" y="40.7">1</text>
<text x="577.1" y="40.7">2</text>
<text x="40.9" y="47.8">3</text>
<text x="48" y="47.8">4</text>
<text x="93.8" y="47.8">3</text>
<text x="100.9" y="47.8">4</text>
<text x="146.8" y="47.8">3</text>
<text x="153.8" y="47.8">4</text>
<text x="199.7" y="47.8">3</text>
<text x="206.7" y="47.8">4</text>
<text x="252.6" y="47.8">3</text>
<text x="259.6" y="47.8">4</text>
<text x="305.5" y="47.8">3</text>
<text x="312.6" y="47.8">4</text>
<text x="358.4" y="47.8">3</text>
<text x="365.5" y="47.8">4</text>
<text x="411.3" y="47.8">3</text>
<text x="418.4" y="47.8">4</text>
<text x="464.3" y="47.8">3</text>
<text x="471.3" y="47.8">4</text>
<text x="517.2" y="47.8">3</text>
<text x="524.2" y="47.8">4</text>
<text x="570.1" y="47.8">3</text>
<text x="577.1" y="47.8">4</text>
<text x="40.9" y="93.7">1</text>
<text x="48" y="93.7">2</text>
<text x="93.8" y="93.7">1</text>
<text x="100.9" y="93.7">2</text>
<text x="146.8" y="93.7">1</text>
<text x="153.8" y="93.7">2</text>
<text x="199.7" y="93.7">1</text>
<text x="206.7" y="93.7">2</text>
<text x="252.6" y="93.7">1</text>
<text x="259.6" y="93.7">2</text>
<text x="305.5" y="93.7">1</text>
<text x="312.6" y="93.7">2</text>
<text x="358.4" y="93.7">1</text>
<text x="365.5" y="93.7">2</text>
<text x="411.3" y="93.7">1</text>
<text x="418.4" y="93.7">2</text>
<text x="464.3" y="93.7">1</text>
<text x="471.3" y="93.7">2</text>
<text x="517.2" y="93.7">1</text>
<text x="524.2" y="93.7">2</text>
<text x="570.1" y="93.7">1</text>
<text x="577.1" y="93.7">2</text>
<text x="40.9" y="100.7">3</text>
<text x="48" y="100.7">4</text>
<text x="93.8" y="100.7">3</text>
<text x="100.9" y="100.7">4</text>
<text x="146.8" y="100.7">3</text>
<text x="153.8" y="100.7">4</text>
<text x="199.7" y="100.7">3</text>
<text x="206.7" y="100.7">4</text>
<text x="252.6" y="100.7">3</text>
<text x="259.6" y="100.7">4</text>
<text x="305.5" y="100.7">3</text>
<text x="312.6" y="100.7">4</text>
<text x="358.4" y="100.7">3</text>
<text x="365.5" y="100.7">4</text>
<text x="411.3" y="100.7">3</text>
<text x="418.4" y="100.7">4</text>
<text x="464.3" y="100.7">3</text>
<text x="471.3" y="100.7">4</text>
<text x="517.2" y="100.7">3</text>
<text x="524.2" y="100.7">4</text>
<text x="570.1" y="100.7">3</text>
<text x="577.1" y="100.7">4</text>
<text x="250.5" y="175" transform="rotate(-90 250.5 175)">24</text>
<text x="252.2" y="176.5" transform="rotate(-90 252.2 176.5)">24</text>
<text x="254" y="175" transform="rotate(-90 254 175)">23</text>
<text x="255.8" y="176.5" transform="rotate(-90 255.8 176.5)">23</text>
<text x="257.5" y="175" transform="rotate(-90 257.5 175)">22</text>
<text x="259.3" y="176.5" transform="rotate(-90 259.3 176.5)">22</text>
<text x="261.1" y="175" transform="rotate(-90 261.1 175)">21</text>
<text x="262.8" y="176.5" transform="rotate(-90 262.8 176.5)">21</text>
<text x="264.6" y="175" transform="rotate(-90 264.6 175)">20</text>
<text x="266.3" y="176.5" transform="rotate(-90 266.3 176.5)">20</text>
<text x="268.1" y="175" transform="rotate(-90 268.1 175)">19</text>
<text x="269.9" y="176.5" transform="rotate(-90 269.9 176.5)">19</text>
<text x="271.6" y="175" transform="rotate(-90 271.6 175)">18</text>
<text x="273.4" y="176.5" transform="rotate(-90 273.4 176.5)">18</text>
<text x="275.2" y="175" transform="rotate(-90 275.2 175)">17</text>
<text x="276.9" y="176.5" transform="rotate(-90 276.9 176.5)">17</text>
<text x="278.7" y="175" transform="rotate(-90 278.7 175)">16</text>
<text x="280.5" y="176.5" transform="rotate(-90 280.5 176.5)">16</text>
<text x="282.2" y="175" transform="rotate(-90 282.2 175)">15</text>
<text x="284" y="176.5" transform="rotate(-90 284 176.5)">15</text>
<text x="285.8" y="175" transform="rotate(-90 285.8 175)">14</text>
<text x="287.5" y="176.5" transform="rotate(-90 287.5 176.5)">14</text>
<text x="289.3" y="175" transform="rotate(-90 289.3 175)">13</text>
<text x="291" y="176.5" transform="rotate(-90 291 176.5)">13</text>
<text x="292.8" y="175" transform="rotate(-90 292.8 175)">12</text>
<text x="294.6" y="176.5" transform="rotate(-90 294.6 176.5)">12</text>
<text x="296.3" y="175" transform="rotate(-90 296.3 175)">11</text>
<text x="298.1" y="176.5" transform="rotate(-90 298.1 176.5)">11</text>
<text x="299.9" y="175" transform="rotate(-90 299.9 175)">10</text>
<text x="301.6" y="176.5" transform="rotate(-90 301.6 176.5)">10</text>
<text x="303.4" y="175" transform="rotate(-90 303.4 175)">9</text>
<text x="305.2" y="176.5" transform="rotate(-90 305.2 176.5)">9</text>
<text x="306.9" y="175" transform="rotate(-90 306.9 175)">8</text>
<text x="308.7" y="176.5" transform="rotate(-90 308.7 176.5)">8</text>
<text x="310.4" y="175" transform="rotate(-90 310.4 175)">7</text>
<text x="312.2" y="176.5" transform="rotate(-90 312.2 176.5)">7</text>
<text x="314" y="175" transform="rotate(-90 314 175)">6</text>
<text x="315.7" y="176.5" transform="rotate(-90 315.7 176.5)">6</text>
<text x="317.5" y="175" transform="rotate(-90 317.5 175)">5</text>
<text x="319.3" y="176.5" transform="rotate(-90 319.3 176.5)">5</text>
<text x="321" y="175" transform="rotate(-90 321 175)">4</text>
<text x="322.8" y="176.5" transform="rotate(-90 322.8 176.5)">4</text>
<text x="324.6" y="175" transform="rotate(-90 324.6 175)">3</text>
<text x="326.3" y="176.5" transform="rotate(-90 326.3 176.5)">3</text>
<text x="328.1" y="175" transform="rotate(-90 328.1 175)">2</text>
<text x="329.8" y="176.5" transform="rotate(-90 329.8 176.5)">2</text>
<text x="331.6" y="175" transform="rotate(-90 331.6 175)">1</text>
<text x="333.4" y="176.5" transform="rotate(-90 333.4 176.5)">1</text>
<text x="308.7" y="326.7" transform="rotate(-90 308.7 326.7)">1</text>
<text x="310.4" y="328.2" transform="rotate(-90 310.4 328.2)">1</text>
<text x="312.2" y="326.7" transform="rotate(-90 312.2 326.7)">2</text>
<text x="314" y="328.2" transform="rotate(-90 314 328.2)">2</text>
<text x="315.7" y="326.7" transform="rotate(-90 315.7 326.7)">3</text>
<text x="317.5" y="328.2" transform="rotate(-90 317.5 328.2)">3</text>
<text x="319.3" y="326.7" transform="rotate(-90 319.3 326.7)">4</text>
<text x="321" y="328.2" transform="rotate(-90 321 328.2)">4</text>
<text x="322.8" y="326.7" transform="rotate(-90 322.8 326.7)">5</text>
<text x="324.6" y="328.2" transform="rotate(-90 324.6 328.2)">5</text>
<text x="326.3" y="326.7" transform="rotate(-90 326.3 326.7)">6</text>
<text x="328.1" y="328.2" transform="rotate(-90 328.1 328.2)">6</text>
<text x="329.8" y="326.7" transform="rotate(-90 329.8 326.7)">7</text>
<text x="331.6" y="328.2" transform="rotate(-90 331.6 328.2)">7</text>
<text x="333.4" y="326.7" transform="rotate(-90 333.4 326.7)">8</text>
<text x="335.1" y="328.2" transform="rotate(-90 335.1 328.2)">8</text>
<text x="336.9" y="326.7" transform="rotate(-90 336.9 326.7)">9</text>
<text x="338.7" y="328.2" transform="rotate(-90 338.7 328.2)">9</text>
<text x="340.4" y="326.7" transform="rotate(-90 340.4 326.7)">10</text>
<text x="342.2" y="328.2" transform="rotate(-90 342.2 328.2)">10</text>
</g>
</svg>
